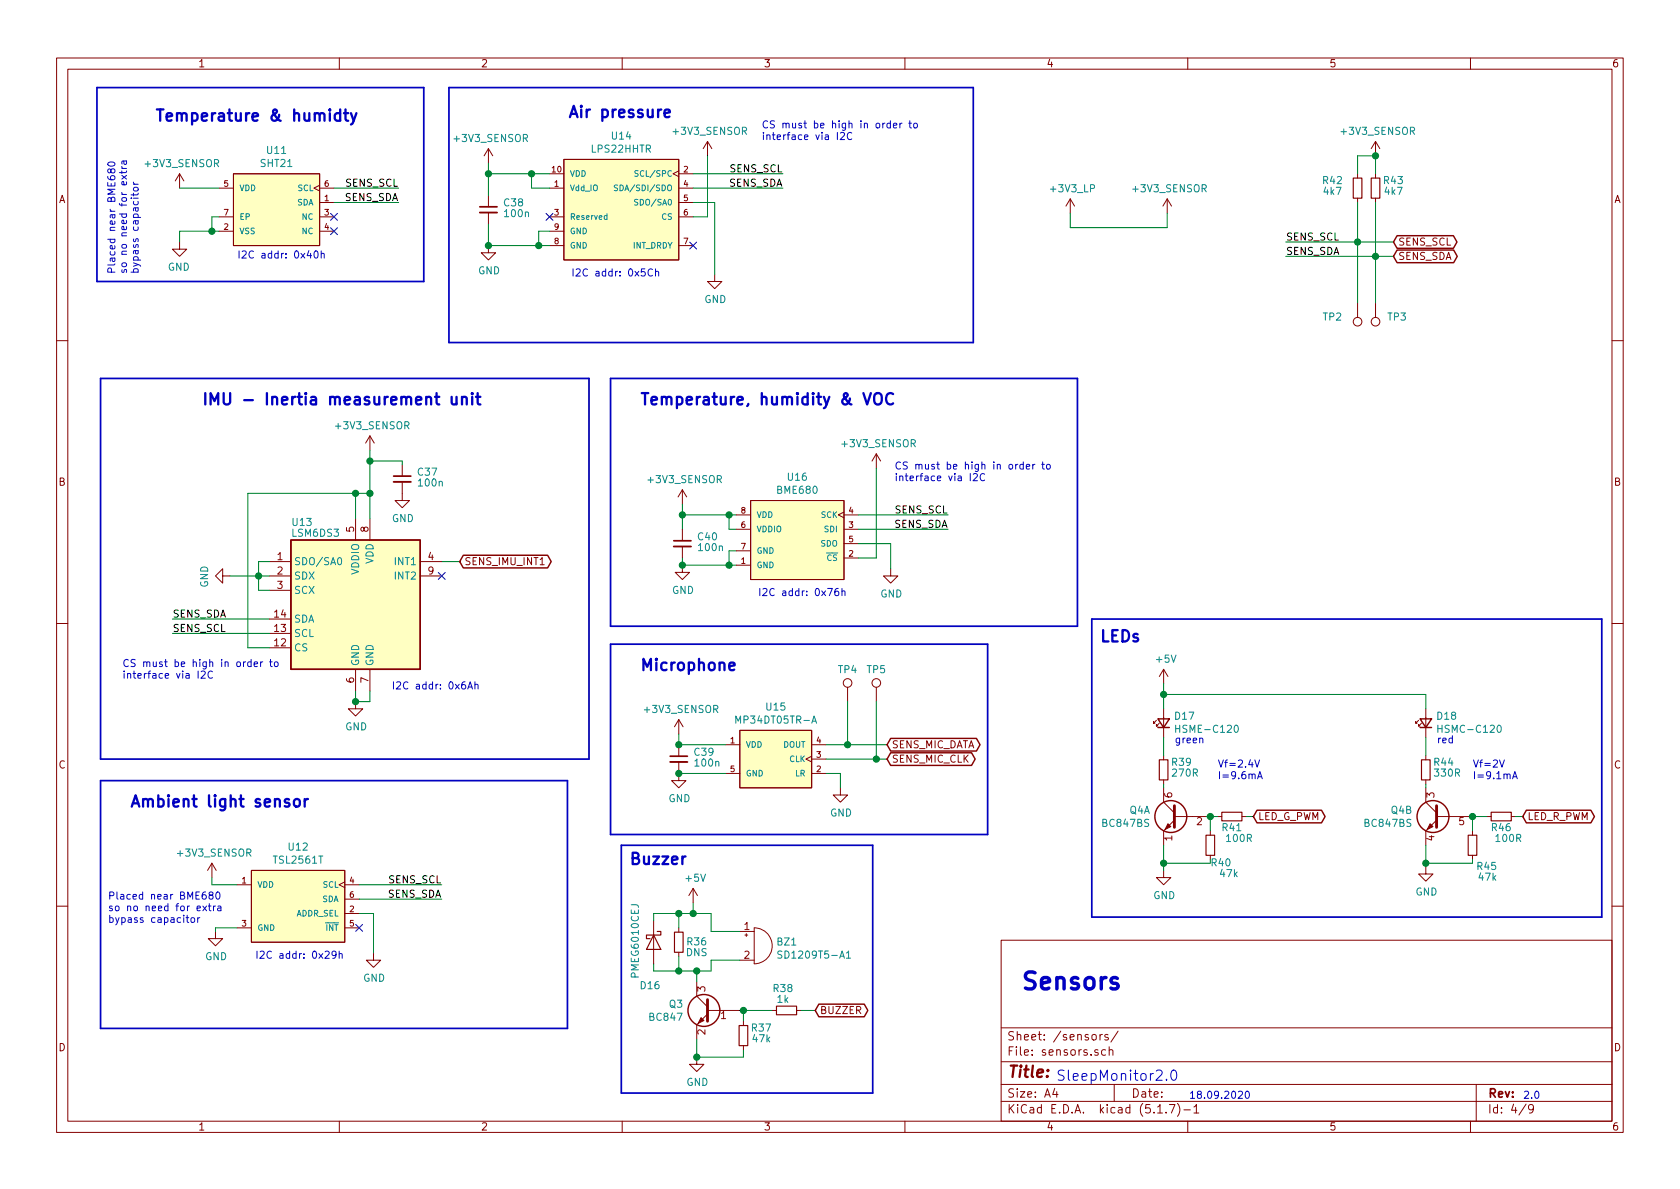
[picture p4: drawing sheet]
<svg xmlns="http://www.w3.org/2000/svg" width="297mm" height="210mm" viewBox="0 0 297 210" stroke-linecap="round" stroke-linejoin="round" font-family="sans-serif">
<g fill="none" stroke="#840000" stroke-width=".18">
<path d="M10 10.3h277v189.9h-277zM12 12.2h273v186.1h-273zM60 10.3v1.9M110 10.3v1.9M160 10.3v1.9M210 10.3v1.9M260 10.3v1.9M31.7 30.7l-.7 1.3M31.7 30.7v2.6M31.7 30.7l.8 1.3M38.7 33.3h2.6M38.7 38.3h2.6"/>
<path d="M41.3 30.7h15.2v12.7h-15.2zM56.5 32.8l-1 .5 1 .5M56.5 33.3h2.6M56.5 38.3h2.6M56.5 35.8h2.6M86.4 26.3v2.5M86.4 34.5v2.1M86.4 37.6v2M86.4 26.3l-.8 1.3M86.4 26.3l.7 1.3M97.2 33.3h2.5M97.2 30.7h2.5"/>
<path d="M97.2 38.3h2.5M99.7 28.2h20.3v17.8h-20.3zM120 30.2l-1 .5 1 .5M120 33.3h2.6M120 30.7h2.6M120 38.3h2.6M120 35.8h2.6M125.1 25l-.8 1.3M125.1 25v2.6M125.1 25l.8 1.3M189.2 35.2l-.7 1.2M189.2 35.2v2.5"/>
<path d="M189.2 35.2l.8 1.2M206.4 35.2l-.8 1.2M206.4 35.2v2.5M206.4 35.2l.7 1.2M240 30.7v.8M240 35v.8M243.2 25v2.6M243.2 30.7v.8M243.2 35v.8M243.2 25l-.8 1.3M243.2 25l.8 1.3M31.7 42.8v1.3h-1.2l1.2 1.2 1.3-1.2h-1.3"/>
<path d="M38.7 40.9h2.6M56.5 40.9h2.6M86.4 43.4v1.3h1.2l-1.2 1.3-1.3-1.3h1.3M97.2 43.4h2.5M97.2 40.9h2.5M120 43.4h2.6M126.4 48.5v1.3h1.2l-1.2 1.2-1.3-1.2h1.3M240 53.6v2.5M243.2 53.6v2.5M10 60.2h2M65.4 77.1l-.8 1.3M65.4 77.1v2.5"/>
<path d="M65.4 77.1l.8 1.3M285 60.2h2M47.6 99.3h3.8M62.9 91.7v3.8M65.4 91.7v3.8M71.1 85.2v3.3h1.3l-1.3 1.3-1.3-1.3h1.3M71.1 82.2v2M74.3 99.3h3.8M95.5 99.9h.7M120.6 99.9v1.3h1.3l-1.3 1.3-1.2-1.3h1.2M120.6 86.6v2.5M120.6 93.6v2"/>
<path d="M120.6 96.6v2.1M120.6 86.6l-.7 1.3M120.6 86.6l.8 1.3M130.2 99.9h2.5M130.2 93.6h2.5M130.2 91.1h2.5M130.2 97.4h2.5M132.7 88.5h16.5v14h-16.5zM149.2 90.5l-1 .6 1 .5M149.2 98.7h2.6M149.2 93.6h2.6M149.2 91.1h2.6"/>
<path d="M149.2 96.1h2.6M154.9 80.3l-.7 1.2M154.9 80.3v2.5M154.9 80.3l.8 1.2M10 110.3h2M39.4 101.8v-1.2l-1.3 1.2 1.3 1.3v-1.3h1.2M47.6 114.5h3.8M47.6 112h3.8M47.6 109.5h3.8M47.6 101.8h3.8M47.6 104.4h3.8M62.9 118.4v3.8"/>
<path d="M65.4 118.4v3.8M74.3 101.8h3.8M157.5 100.6v1.2h1.2l-1.2 1.3-1.3-1.3h1.3M205.7 118.4v2.5M205.7 118.4l-.7 1.2M205.7 118.4l.8 1.2M285 110.3h2M62.9 124.1v1.2h1.2l-1.2 1.3-1.3-1.3h1.3M120 134.7v3.3h1.3l-1.3 1.3-1.3-1.3h1.3M120 127.2v2.6M120 131.7v2M120 127.2l-.7 1.3"/>
<path d="M120 127.2l.8 1.3M128.3 131.7h2.5M128.3 136.8h2.5M130.8 129.2h12.7v10.1h-12.7zM143.5 133.7l-1 .5 1 .5M143.5 131.7h2.5M143.5 136.8h2.5M143.5 134.2h2.5M148.6 139.3v1.3h1.3l-1.3 1.3-1.3-1.3h1.3M149.9 121.5v2.6M154.9 121.5v2.6M204.5 127.4l-.5 .5v-.3v.3h.2"/>
<path d="M205 127.9l-.5 .5v-.3v.3h.2M205.7 125.3v5.1M205.7 133.6v.8M205.7 137.9v.8M205.7 139.3v2.6l1.9 1.9M250.8 127.4l-.5 .5v-.3v.3h.3M251.3 127.9l-.5 .5v-.3v.3h.3M252.1 125.3v5.1M252.1 133.6v.8M252.1 137.9v.8M252.1 139.3v2.6l1.9 1.9M37.5 152.6l-.8 1.3"/>
<path d="M37.5 152.6v2.6M37.5 152.6l.7 1.3M41.9 156.5h2.5M44.4 153.9h16.6v12.7h-16.6zM61 156l-1.1 .5 1.1 .5M61 156.5h2.5M61 159h2.5M122.6 157.1l-.8 1.3M122.6 157.1v2.5M122.6 157.1l.7 1.3M205.7 153.9v1.3h1.3l-1.3 1.3-1.2-1.3h1.2M207.6 145l-1.9 1.9v2.6"/>
<path d="M207.6 144.4h5.8M214 146.9v.8M214 151.3v.7M215.3 144.4h.7M219.6 144.4h.7M252.1 153.3v1.3h1.3l-1.3 1.2-1.3-1.2h1.3M254 145l-1.9 1.9v2.6M254 144.4h5.7M260.3 146.9v.8M260.3 151.3v.7M262.9 144.4h.8M267.2 144.4h.8"/>
<path d="M10 160.2h2M38.1 164.7v1.3h1.3l-1.3 1.3-1.3-1.3h1.3M41.9 164.1h2.5M61 161.5h2.5M61 164.1h2.5M66 168.5v1.3h1.3l-1.3 1.3-1.2-1.3h1.2M115.6 162.8v7.6M120 164.1v.7M120 168.4v.8M123.2 173.6v2.5l1.9 1.9M125.1 179.3l-1.9 1.9v2.6M125.1 178.7h5.7"/>
<path d="M130.8 164.7h2.5M130.8 169.8h2.5M131.7 165.3h.5M132 165.1v.5M133.3 164.1a3.2 3.2 0 0 1 3.2 3.2 3.2 3.2 0 0 1-3.2 3.1zM136.5 178.7h.8M140.8 178.7h.8M177 166.3h108v32h-108zM285 160.2h2M60 198.3v1.9M110 198.3v1.9M123.2 186.9v1.3h1.3l-1.3 1.3-1.3-1.3h1.3"/>
<path d="M131.4 180.6v.8M131.4 184.9v.8M160 198.3v1.9M177 194.8h108M177 191.8h108M177 187.8h108M177 181.8h108M186.5 192.5l-.4 1h1M186.8 193v1M194.5 182.9v1M194.9 182.9l-.3 .1-.1 .2M195.5 185.7l-.5-.1-.2 .3v.6l.2 .1 .5-.1"/>
<path d="M195.9 183a.37 .37 0 0 0-.6 .1l.1 .3 .5 .1 .1 .1-.2 .3-.5-.1M196.1 185.7h.1a.37 .37 0 0 1 .6 .1v.8M196.1 185.1v1.5M197 191.8v3M197.7 182.3l-1.3 2M204.7 196.8h.8M206.2 196.7v.1M206.8 195.3h.9l-.6 1.5M208.2 195.1a1.71 1.71 0 0 1 0 2.3M209.3 196.3h1.2M210 198.3v1.9M211.1 195.8l.4-.5v1.5"/>
<path d="M211.1 196.8h.9M260 198.3v1.9M261 191.8v6.5M269.8 195.2l-1.2 2M271.1 196l-.3 .3-.4-.1-.1-.2v-.4l.1-.2 .4-.1 .2 .2a1.19 1.19 0 0 1-.2 1.2l-.4 .1"/>
<circle cx="240" cy="56.9" r=".76"/>
<circle cx="243.2" cy="56.9" r=".76"/>
<circle cx="149.9" cy="120.8" r=".76"/>
<circle cx="154.9" cy="120.8" r=".76"/>
</g>
<g fill="none" stroke="#840000" stroke-width=".2">
<path d="M239.3 31.5h1.5v3.5h-1.5zM242.4 31.5h1.6v3.5h-1.6zM205 134.4h1.5v3.5h-1.5zM251.3 134.4h1.6v3.5h-1.6zM213.2 147.7h1.6v3.6h-1.6zM216 143.6h3.6v1.6h-3.6zM259.6 147.7h1.5v3.6h-1.5zM263.7 143.6h3.5v1.6h-3.5zM115.6 165.3l1.2 2.6h-2.5zM116.2 164.7h.6v.6h-2.5v.7h.6M119.3 164.8h1.5v3.6h-1.5zM137.3 177.9h3.5v1.5h-3.5z"/>
<path d="M130.7 181.4h1.5v3.5h-1.5z"/>
</g>
<g fill="none" stroke="#840000" stroke-width=".25">
<path d="M247 44.2h10l.7 1.1-.7 1.2h-10l-.6-1.2zM247 41.7h10l.6 1.1-.6 1.1h-10l-.6-1.1zM51.4 95.5h22.9v22.9h-22.9zM81.9 98.2h14.9l.7 1.1-.7 1.1h-14.9l-.6-1.1zM157.5 130.6h15.1l.7 1.1-.7 1.1h-15.1l-.7-1.1zM157.5 133.1h14.3l.6 1.1-.6 1.2h-14.3l-.7-1.2zM204.7 127.1h2.1l-1.1 1.5zM204.7 128.6h2.1M251.1 127.1h2l-1 1.5zM251.1 128.6h2M222.2 143.3h11.5l.6 1.1-.6 1.1h-11.5l-.6-1.1zM269.9 143.3h11.4l.6 1.1-.6 1.1h-11.4l-.7-1.1z"/>
<path d="M144.8 177.6h8l.6 1.1-.6 1.1h-8l-.7-1.1z"/>
<circle cx="207" cy="144.4" r="2.82"/>
<circle cx="253.4" cy="144.4" r="2.82"/>
<circle cx="124.5" cy="178.7" r="2.82"/>
</g>
<g fill="none" stroke="#008484" stroke-width=".18">
<path d="M107.3 38.2l-.3-.1-.2 .2 .1 .5h.4M107.3 37.8v1M109.2 32.8h-.5a.42 .42 0 0 0 .4 .5v.4h-.5M112.8 35.3h-.6a.42 .42 0 0 0 .5 .6v.3h-.5M112.8 30.2h-.5v.4l.4 .1 .1 .3-.2 .2-.4-.1M59.8 98.7l.2-.1a.69 .69 0 0 1 .4 .6 .69 .69 0 0 1-.4 .7l-.3-.3v-.2zM143.5 127.9l.4-1.3 .5 1.3M207.9 128.2v1.3M207.9 128.8h.7M218.3 128.4l.2-.2a.67 .67 0 0 1 .5 .7 .67 .67 0 0 1-.5 .6l-.2-.2-.1-.3zM254.2 128.8h.8M254.2 128.2v1.3"/>
<path d="M264.8 128.4l.2-.2a.67 .67 0 0 1 .4 .7 .67 .67 0 0 1-.4 .6l-.3-.5zM138.3 168.2h-.6l-.1 .1v.4l.5 .2 .2 .3-.3 .2h-.5M149.7 168.5l.3-.3v1.2M149.7 169.4h.7"/>
</g>
<path d="M84.8 37.6h3.1M69.6 85.2h3M119.1 96.6h3.1M118.5 134.7h3" fill="none" stroke="#840000" stroke-width=".33"/>
<path d="M84.8 36.6h3.1M69.6 84.2h3M119.1 95.6h3.1M118.5 133.7h3" fill="none" stroke="#840000" stroke-width=".3"/>
<g fill="#ffffc2" stroke="#ffffc2" stroke-width=".18">
<path d="M132.7 88.5h16.5v14h-16.5z"/>
<path d="M99.7 28.2h20.3v17.8h-20.3z"/>
<path d="M130.8 129.2h12.7v10.1h-12.7z"/>
<path d="M44.4 153.9h16.6v12.7h-16.6z"/>
<path d="M41.3 30.7h15.2v12.7h-15.2z"/>
<path d="M51.4 95.5h22.9v22.9h-22.9z"/>
</g>
<path d="M207.6 142.5v3.8M254 142.5v3.8M125.1 176.8v3.8" fill="none" stroke="#840000" stroke-width=".51"/>
<g fill="#840000" stroke="#840000" stroke-width=".18">
<path d="M206.5 145.7l.5 .5-1 .5z"/>
<path d="M252.9 145.7l.5 .5-1.1 .5z"/>
<path d="M124 180l.5 .5-1.1 .5z"/>
</g>
<path d="M17.1 15.5h57.8v34.3h-57.8zM79.4 15.5h92.7v45.1h-92.7zM17.8 66.9h86.3v67.3h-86.3zM107.9 66.9h82.6v43.8h-82.6zM107.9 113.9h66.7v33.7h-66.7zM193 109.5h90.2v52.7h-90.2zM17.8 138h82.5v43.9h-82.5zM109.9 149.5h44.4v43.8h-44.4z" fill="none" stroke="#0000c2" stroke-width=".3"/>
<g fill="none" stroke="#008400" stroke-width=".18">
<path d="M31.7 33.3h7M38.7 38.3h-1.2v2.6M59.1 35.8h11.4M59.1 33.3h11.4M86.4 39.6v3.8h10.8M86.4 28.8v5.7M86.4 30.7h10.8M94 30.7v2.6h3.2M122.6 35.8h3.8v12.7M122.6 30.7h15.8M122.6 33.3h15.8M125.1 27.6v10.7h-2.5"/>
<path d="M189.2 37.7v2.6h17.2v-2.6M240 30.7v-3.1h3.2v3.1M240 35.8v17.8M243.2 35.8v17.8M38.7 40.9h-7v1.9M97.2 40.9h-2v2.5M227.3 45.3h19.1M227.3 42.8h19.1M65.4 79.6v12.1M47.6 99.3h-1.9v5.1h1.9M62.9 87.2v4.5M65.4 81.5h5.7v.7"/>
<path d="M65.4 87.2h-21.6v27.3h3.8M78.1 99.3h3.2M120.6 98.7v1.2h9.6M120.6 89.1v4.5M120.6 91.1h9.6M128.9 91.1v2.5h1.3M130.2 97.4h-1.3v2.5M151.8 91.1h15.8M151.8 93.6h15.8M151.8 96.1h5.7v4.5M154.9 82.8v15.9h-3.1M30.5 112h17.1"/>
<path d="M30.5 109.5h17.1M40.6 101.8h7M62.9 122.2v1.9h2.5v-1.9M120 136.8h8.3M120 129.8v1.9h8.3M146 136.8h2.6v2.5M146 134.2h10.8M146 131.7h10.8M149.9 124.1v7.6M154.9 124.1v10.1M205.7 120.9v4.4M205.7 130.4v3.2"/>
<path d="M205.7 138.7v.6M205.7 122.8h46.4v2.5M252.1 130.4v3.2M252.1 138.7v.6M37.5 155.2v1.3h4.4M63.5 159h14.6M63.5 156.5h14.6M122.6 159.6v1.9M205.7 149.5v4.4M205.7 152.6h8.3M213.4 144.4h1.9M214 144.4v2.5"/>
<path d="M220.3 144.4h1.3M252.1 149.5v3.8M259.7 144.4h3.2M260.3 152v.6h-8.2M260.3 144.4v2.5M268 144.4h1.2M41.9 164.1h-3.8v.6M63.5 161.5h2.5v7M115.6 162.8v-1.3h10.1v3.2h5.1M120 161.5v2.6M120 169.2v2.5M123.2 171.7v1.9"/>
<path d="M130.8 169.8h-5.1v1.9h-10.1v-1.3M130.8 178.7h5.7M131.4 178.7v1.9M141.6 178.7h2.5M123.2 183.8v3.1h8.2v-1.2"/>
</g>
<g fill="none" stroke="#0000c2" stroke-width=".18">
<path d="M19 31.2v.2a.79 .79 0 0 0 1.3 .1v-.3l-.5-.1-.3 .2v.2l.3 .3M19.2 28.8a.66 .66 0 0 1 .6-.2 .66 .66 0 0 1 .5 .5 .72 .72 0 0 1-1.3-.1zM19.6 30.1l.2-.2h.3l.2 .2-.1 .4-.4 .1-.1-.2-.2-.5-.4 .1-.1 .3 .2 .2h.3l.1-.2M21.5 29.4l.3 .4M21.5 31l.9 .7M21.5 30.2v.5M21.5 29.8h.9M21.8 28.5l.1 .4 .2 .2 .2-.1v-.5M22.3 32.2l.1 .3-.2 .2-.6-.1v-.4l.2-.1 .1 .6M22.4 30.2l-.2 .3h-1.1M22.4 28.5h-.8v.5M22.4 31l-.9 .7"/>
<path d="M23.6 32.2l.2 .4M23.6 34.2v.4M23.6 32.6h.8M23.6 33.2l.6-.1 .2 .3v.3h-.7l-.1-.2zM24.4 34.2l-.1 .3h-1.1M148.1 23.4v1.3M148.6 23.5l.5-.1 .2 .4-.8 .9h.8M150.6 23.5a.6 .6 0 0 0-.8 .5 .6 .6 0 0 0 .5 .7l.3-.1M157.4 21.8h-.4l-.2 .2 .1 .6h.5M157.4 21.4v1.2M158 22.2l.6-.1-.1-.3h-.4l-.1 .2v.6h.5M159.1 21.8v.8"/>
<path d="M159.5 21.8l-.4 .2M160.7 21.8h.5M160.9 21.4v1l.3 .2M161.6 21.8h.4l.2 .2-.1 .6h-.3l-.2-.1zM54.6 44.3l-.3 .9h.8M55.7 44.5l.1-.1a.69 .69 0 0 1 .5 .6 .69 .69 0 0 1-.5 .6l-.2-.2-.1-.2zM56.8 44.9l.2-.1 .3 .1v.7M56.8 44.4v1.2M115.4 47.7a.6 .6 0 0 0-.9 .4 .6 .6 0 0 0 .6 .7l.3-.1M115.9 48.1l.2-.1h.3l.1 .8M115.9 47.5v1.3M171.6 83.7v1.3"/>
<path d="M172.1 83.9l.5-.2 .2 .4-.8 .9h.8M174.1 83.9a.6 .6 0 0 0-.9 .4 .6 .6 0 0 0 .6 .7l.3-.1M180.9 82.2l-.4-.1-.2 .2 .1 .6h.5M180.9 81.7v1.3M181.5 82.5l.6-.1-.1-.2-.4-.1-.1 .2v.6h.5M182.6 82.1v.9M183 82.1l-.4 .2M184.2 82.1h.5M184.4 81.7v1.1l.3 .2M185.1 82.2l.3-.1 .3 .2-.1 .6-.3 .1-.2-.2zM35 118.7v1.2M35.6 118.8l.4-.1 .3 .3-.8 .9h.8"/>
<path d="M37.6 118.8a.6 .6 0 0 0-.9 .4 .6 .6 0 0 0 .6 .7l.3-.1M44.4 117.1l-.4-.1-.2 .3 .1 .5h.5M44.4 116.6v1.3M44.9 117.4l.6-.1v-.2l-.4-.1-.2 .2 .1 .6h.5M46.1 117v.9M46.5 117l-.4 .3M47.7 117h.4M47.8 116.6v1.1l.3 .2M48.6 117.1l.3-.1 .3 .3-.2 .5-.3 .1-.1-.2zM146.3 104.1h.9l-.6 1.2M148.2 104.1h-.4a.87 .87 0 0 0 0 1.2l.5-.1v-.5l-.5-.2-.2 .3M148.9 104.6l.1-.1h.4v.8"/>
<path d="M148.9 104.1v1.2M82.7 121.8l.4-1.2 .4 1.2M82.8 121.5h.6M84 121.1l.2-.1 .3 .1v.7M84 120.6v1.2M212.1 130.7l.2-.2 .3 .1 .1 .8M221.9 134.4l.4 1.3 .4-1.3M222.4 137.7l.4-1.3 .4 1.3M222.5 137.4h.6M265.1 134.4l.5 1.3 .4-1.3M267.4 137.7l.4-1.3 .5 1.3M267.5 137.4h.6"/>
<path d="M36.3 157.7h-.2a.79 .79 0 0 0-.1 1.3l.3-.1 .2-.4-.3-.3h-.2l-.3 .3M37 159.8v1.1l.3 .2M37.2 158.3l-.2-.1v-.3l.2-.2 .4 .1v.4l-.5 .1-.1 .2v.3l.2 .2 .4-.1 .1-.1-.1-.4-.2-.1M38.3 157.9l.2-.2a.67 .67 0 0 1 .4 .7 .67 .67 0 0 1-.4 .6l-.3-.5zM32.9 162.3h.5M33.1 161.8v1.1l.3 .2M33.9 162.3h.3l.2 .1v.5l-.1 .2h-.3l-.2-.1zM34.8 160.6l.6-.1v-.2l-.4-.1-.2 .2 .1 .6h.5M35 162.3v.8M35.3 162.3l-.3 .2M35.9 160.2l.6 .9M36.5 160.2l-.6 .9"/>
<path d="M36.8 160.2h.5M37.7 160.2v.9M38.1 160.2l-.4 .2M38.5 160.3h.5l.1 .8M39.1 160.5l-.4 .1-.2 .2v.2h.6M57.5 168.3l.5-.1 .2 .3-.8 1h.8M59.4 168.8l-.2 .2h-.3l-.2-.2 .1-.5 .1-.1h.3l.2 .2a.97 .97 0 0 1-.2 1l-.4 .1M60 168.8l.1-.2 .4 .1v.8M60 168.2v1.3M206.2 190.8v.2M207.2 189.4a.44 .44 0 0 1 .4-.2 .44 .44 0 0 1 .4 .4 1.02 1.02 0 0 1-.4 1.4h-.3a1.34 1.34 0 0 1-.1-1.6zM218.9 193.1l.5-.1 .2 .1 .1 .2-.1 .2-.7 .7h.8"/>
<path d="M220.3 193.1l.2-.1a.67 .67 0 0 1 .4 .6 .67 .67 0 0 1-.4 .6l-.3-.2v-.3z"/>
</g>
<g fill="none" stroke="#0000c2" stroke-width=".41">
<path d="M60.1 19.3v2.1M61.1 19.3v1.8l.1 .2 .4 .1M60.1 20.1l-.5-.1-.4 .4v.6l.2 .3 .2 .1 .5-.1M60.8 20h.8M62.1 20l.4 1.4M63 20l-.7 1.8-.2 .2M117.5 20l.9-.1v-.4l-.6-.1-.3 .3 .1 .9 .2 .1 .6-.1M76.9 70.2h.8M77.2 69.5v1.7l.1 .2 .4 .1M79.9 70.2l.1 1.2a.52 .52 0 0 0 .7-.1M80.7 70.2v1.3M81.7 70.4a.47 .47 0 0 1 .8 .1v1"/>
<path d="M81.7 70.2v1.3M83.5 69.5l-.1 .1h.2l-.1-.1v.2M83.5 70.2v1.3M84.2 70.2h.7M84.5 69.5v1.7v.2l.4 .1M152.7 69.5l.6 2 .7-2M154.7 69.8a.68 .68 0 0 1 .7-.3 .68 .68 0 0 1 .5 .7v.6a.69 .69 0 0 1-1.1 .6 1.58 1.58 0 0 1-.1-1.6zM157.9 69.7a.82 .82 0 0 0-1 0 .82 .82 0 0 0-.2 1 .75 .75 0 0 0 .4 .7 .75 .75 0 0 0 .8-.1M129 117.8l.9-.2-.1-.3-.6-.1-.2 .2 .1 1 .1 .1 .6-.1M52.1 141.5a.53 .53 0 0 1 .5-.2 .53 .53 0 0 1 .4 .4v.6a.54 .54 0 0 1-.5 .4 .54 .54 0 0 1-.5-.4zM53.9 141.3v1.3M54.5 141.3l-.4 .1-.2 .3"/>
</g>
<g fill="#008400" stroke="#008400" stroke-width=".25">
<circle cx="123.2" cy="171.7" r=".51"/>
<circle cx="260.3" cy="144.4" r=".51"/>
<circle cx="128.9" cy="99.9" r=".51"/>
<circle cx="94" cy="30.7" r=".51"/>
<circle cx="131.4" cy="178.7" r=".51"/>
<circle cx="45.7" cy="101.8" r=".51"/>
<circle cx="205.7" cy="152.6" r=".51"/>
<circle cx="240" cy="42.8" r=".51"/>
<circle cx="86.4" cy="43.4" r=".51"/>
<circle cx="243.2" cy="45.3" r=".51"/>
<circle cx="120" cy="131.7" r=".51"/>
<circle cx="243.2" cy="27.6" r=".51"/>
<circle cx="120" cy="136.8" r=".51"/>
<circle cx="149.9" cy="131.7" r=".51"/>
<circle cx="214" cy="144.4" r=".51"/>
<circle cx="154.9" cy="134.2" r=".51"/>
<circle cx="120" cy="161.5" r=".51"/>
<circle cx="95.3" cy="43.4" r=".51"/>
<circle cx="120" cy="171.7" r=".51"/>
<circle cx="86.4" cy="30.7" r=".51"/>
<circle cx="65.4" cy="81.5" r=".51"/>
<circle cx="252.1" cy="152.6" r=".51"/>
<circle cx="122.6" cy="161.5" r=".51"/>
<circle cx="205.7" cy="122.8" r=".51"/>
<circle cx="65.4" cy="87.2" r=".51"/>
<circle cx="120.7" cy="99.9" r=".51"/>
<circle cx="62.9" cy="87.2" r=".51"/>
<circle cx="128.9" cy="91.1" r=".51"/>
<circle cx="120.7" cy="91.1" r=".51"/>
<circle cx="123.2" cy="186.9" r=".51"/>
<circle cx="37.5" cy="40.9" r=".51"/>
<circle cx="62.9" cy="124.1" r=".51"/>
</g>
<path d="M58.4 37.7l1.3 1.3M59.7 37.7l-1.3 1.3M96.5 37.7l1.3 1.3M97.8 37.7l-1.3 1.3M58.4 40.3l1.3 1.2M59.7 40.3l-1.3 1.2M121.9 42.8l1.3 1.2M123.2 42.8l-1.3 1.2M77.5 101.2l1.2 1.3M78.7 101.2l-1.2 1.3M62.9 163.5l1.2 1.2M64.1 163.5l-1.2 1.2" fill="none" stroke="#000084" stroke-width=".18"/>
<text font-size="4.2" fill="#0000c2" x="180.3" y="175">Sensors</text>
<g font-size="2.8" fill="#0000c2">
<text x="27.3" y="21.5">Temperature &amp; humidty</text>
<text x="100.3" y="20.8">Air pressure</text>
<text x="35.6" y="71.6">IMU - Inertia measurement unit</text>
<text x="113" y="71.6">Temperature, humidity &amp; VOC</text>
<text x="194.3" y="113.5">LEDs</text>
<text x="113" y="118.6">Microphone</text>
<text x="22.9" y="142.7">Ambient light sensor</text>
<text x="111.1" y="152.9">Buzzer</text>
</g>
<text font-size="2.8" fill="#840000" x="178" y="190.5">Title:</text>
<text font-size="2.5" fill="#0000c2" x="186.7" y="191.1">SleepMonitor2.0</text>
<g font-size="2.1" fill="#840000">
<text x="178" y="184">Sheet: /sensors/</text>
<text x="178" y="186.7">File: sensors.sch</text>
<text x="178" y="196.9">KiCad E.D.A. kicad (5.1.7)-1</text>
<text x="178" y="194.1">Size: A4</text>
<text x="200" y="194.1">Date:</text>
<text x="263" y="194.1">Rev:</text>
<text x="263" y="196.9">Id: 4/9</text>
</g>
<g font-size="1.8" fill="#840000">
<text x="35" y="11.9">1</text>
<text x="85" y="11.9">2</text>
<text x="135" y="11.9">3</text>
<text x="185" y="11.9">4</text>
<text x="235" y="11.9">5</text>
<text x="285" y="11.9">6</text>
<text x="10.4" y="35.9">A</text>
<text x="285.4" y="35.9">A</text>
<text x="247.2" y="46">SENS_SDA</text>
<text x="247.2" y="43.4">SENS_SCL</text>
<text x="10.4" y="85.9">B</text>
<text x="285.4" y="85.9">B</text>
<text x="62.6" y="94.1" transform="rotate(-90 62.6 94.1)">5</text>
<text x="65.2" y="94.1" transform="rotate(-90 65.2 94.1)">8</text>
<text x="49" y="99.1">1</text>
<text x="49" y="101.6">2</text>
<text x="75.7" y="99.1">4</text>
<text x="75.7" y="101.6">9</text>
<text x="82.1" y="99.9">SENS_IMU_INT1</text>
<text x="49" y="104.1">3</text>
<text x="48.6" y="111.8">13</text>
<text x="48.6" y="109.2">14</text>
<text x="48.6" y="114.3">12</text>
<text x="62.6" y="120.7" transform="rotate(-90 62.6 120.7)">6</text>
<text x="65.2" y="120.7" transform="rotate(-90 65.2 120.7)">7</text>
<text x="10.4" y="135.9">C</text>
<text x="157.6" y="132.3">SENS_MIC_DATA</text>
<text x="157.6" y="134.9">SENS_MIC_CLK</text>
<text x="285.4" y="135.9">C</text>
<text x="207.3" y="141.1" transform="rotate(-90 207.3 141.1)">6</text>
<text x="253.6" y="141.1" transform="rotate(-90 253.6 141.1)">3</text>
<text x="207.3" y="148.7" transform="rotate(-90 207.3 148.7)">1</text>
<text x="211.6" y="145.9">2</text>
<text x="222.4" y="145">LED_G_PWM</text>
<text x="253.6" y="148.7" transform="rotate(-90 253.6 148.7)">4</text>
<text x="258" y="145.9">5</text>
<text x="270" y="145">LED_R_PWM</text>
<text x="131.6" y="164.5">1</text>
<text x="131.6" y="169.5">2</text>
<text x="124.7" y="175.4" transform="rotate(-90 124.7 175.4)">3</text>
<text x="144.9" y="179.3">BUZZER</text>
<text x="10.4" y="185.9">D</text>
<text x="124.7" y="183" transform="rotate(-90 124.7 183)">2</text>
<text x="127.5" y="180.2">1</text>
<text x="285.4" y="185.9">D</text>
<text x="35" y="199.9">1</text>
<text x="85" y="199.9">2</text>
<text x="135" y="199.9">3</text>
<text x="185" y="199.9">4</text>
<text x="235" y="199.9">5</text>
<text x="285" y="199.9">6</text>
</g>
<g font-size="1.8" fill="#008484">
<text x="119.2" y="23.8">+3V3_SENSOR</text>
<text x="237.3" y="23.8">+3V3_SENSOR</text>
<text x="25.8" y="29.6">+3V3_SENSOR</text>
<text x="46.2" y="29.5">SHT21</text>
<text x="47.3" y="27.2">U11</text>
<text x="80.4" y="25.1">+3V3_SENSOR</text>
<text x="104.7" y="27">LPS22HHTR</text>
<text x="108.2" y="24.7">U14</text>
<text x="185.9" y="34">+3V3_LP</text>
<text x="200.5" y="34">+3V3_SENSOR</text>
<text x="234" y="32.6">R42</text>
<text x="234.1" y="34.5">4k7</text>
<text x="244.7" y="32.6">R43</text>
<text x="244.9" y="34.5">4k7</text>
<text x="89.2" y="36.5">C38</text>
<text x="89.4" y="38.4">100n</text>
<text x="29.7" y="47.9">GND</text>
<text x="84.5" y="48.5">GND</text>
<text x="124.5" y="53.6">GND</text>
<text x="234" y="56.7">TP2</text>
<text x="245.4" y="56.7">TP3</text>
<text x="59.5" y="75.9">+3V3_SENSOR</text>
<text x="149" y="79.1">+3V3_SENSOR</text>
<text x="73.9" y="84.1">C37</text>
<text x="74.1" y="86">100n</text>
<text x="114.7" y="85.4">+3V3_SENSOR</text>
<text x="137.5" y="87.3">BME680</text>
<text x="139.3" y="85">U16</text>
<text x="51.7" y="94.9">LSM6DS3</text>
<text x="51.8" y="93">U13</text>
<text x="69.3" y="92.3">GND</text>
<text x="123.5" y="95.5">C40</text>
<text x="51.9" y="99.9">SDO/SA0</text>
<text x="63.5" y="101.6" transform="rotate(-90 63.5 101.6)">VDDIO</text>
<text x="66" y="99.7" transform="rotate(-90 66 99.7)">VDD</text>
<text x="70" y="99.9">INT1</text>
<text x="123.6" y="97.5">100n</text>
<text x="36.8" y="103.9" transform="rotate(-90 36.8 103.9)">GND</text>
<text x="51.9" y="102.5">SDX</text>
<text x="51.9" y="105">SCX</text>
<text x="70" y="102.5">INT2</text>
<text x="118.8" y="105">GND</text>
<text x="155.7" y="105.7">GND</text>
<text x="51.9" y="112.6">SCL</text>
<text x="51.9" y="110.1">SDA</text>
<text x="51.9" y="115.2">CS</text>
<text x="63.5" y="117.9" transform="rotate(-90 63.5 117.9)">GND</text>
<text x="66" y="117.9" transform="rotate(-90 66 117.9)">GND</text>
<text x="148.2" y="119">TP4</text>
<text x="153.3" y="119">TP5</text>
<text x="204.5" y="117.2">+5V</text>
<text x="135.5" y="125.6">U15</text>
<text x="61" y="129.2">GND</text>
<text x="114.1" y="126.1">+3V3_SENSOR</text>
<text x="130.6" y="128">MP34DT05TR-A</text>
<text x="207.8" y="127.3">D17</text>
<text x="208.4" y="129.6">HSME-C120</text>
<text x="254.2" y="127.3">D18</text>
<text x="254.8" y="129.6">HSMC-C120</text>
<text x="122.8" y="133.6">C39</text>
<text x="123" y="135.6">100n</text>
<text x="207.3" y="135.4">R39</text>
<text x="207.4" y="137.3">270R</text>
<text x="253.6" y="135.4">R44</text>
<text x="253.8" y="137.3">330R</text>
<text x="118.2" y="141.9">GND</text>
<text x="199.7" y="143.9">Q4A</text>
<text x="246" y="143.9">Q4B</text>
<text x="146.8" y="144.4">GND</text>
<text x="195.1" y="146.2">BC847BS</text>
<text x="216.2" y="147">R41</text>
<text x="217" y="148.9">100R</text>
<text x="241.4" y="146.2">BC847BS</text>
<text x="263.8" y="147">R46</text>
<text x="264.6" y="148.9">100R</text>
<text x="31.5" y="151.5">+3V3_SENSOR</text>
<text x="48.5" y="152.7">TSL2561T</text>
<text x="51.1" y="150.4">U12</text>
<text x="121.3" y="155.9">+5V</text>
<text x="215.8" y="155.1">47k</text>
<text x="261.2" y="153.8">R45</text>
<text x="261.5" y="155.7">47k</text>
<text x="203.9" y="159">GND</text>
<text x="250.3" y="158.4">GND</text>
<text x="121.6" y="167.2">R36</text>
<text x="137.4" y="167.2">BZ1</text>
<text x="36.3" y="169.8">GND</text>
<text x="64.2" y="173.6">GND</text>
<text x="113" y="172.7" transform="rotate(-90 113 172.7)">PMEG6010CEJ</text>
<text x="121.3" y="169.1">DNS</text>
<text x="138.3" y="169.5">SD1209T5-A1</text>
<text x="113.3" y="174.9">D16</text>
<text x="118.4" y="178.2">Q3</text>
<text x="136.8" y="175.4">R38</text>
<text x="137.5" y="177.3">1k</text>
<text x="115" y="180.5">BC847</text>
<text x="133" y="182.4">R37</text>
<text x="133.1" y="184.3">47k</text>
<text x="121.4" y="192">GND</text>
</g>
<g font-size="1.8" fill="#0000c2">
<text x="134.6" y="22.7">CS must be high in order to</text>
<text x="134.6" y="24.8">interface via I2C</text>
<text x="41.9" y="45.7">I2C addr: 0x40h</text>
<text x="20.4" y="48.5" transform="rotate(-90 20.4 48.5)">Placed near BME680</text>
<text x="22.5" y="48.5" transform="rotate(-90 22.5 48.5)">so no need for extra</text>
<text x="24.5" y="48.5" transform="rotate(-90 24.5 48.5)">bypass capacitor</text>
<text x="101" y="48.9">I2C addr: 0x5Ch</text>
<text x="158.1" y="83">CS must be high in order to</text>
<text x="158.1" y="85.1">interface via I2C</text>
<text x="134" y="105.4">I2C addr: 0x76h</text>
<text x="21.6" y="118">CS must be high in order to</text>
<text x="21.6" y="120">interface via I2C</text>
<text x="69.2" y="121.9">I2C addr: 0x6Ah</text>
<text x="207.6" y="131.4">green</text>
<text x="254" y="131.4">red</text>
<text x="215.3" y="135.7">Vf=2.4V</text>
<text x="215.3" y="137.8">I=9.6mA</text>
<text x="260.3" y="135.7">Vf=2V</text>
<text x="260.3" y="137.8">I=9.1mA</text>
<text x="19" y="159.1">Placed near BME680</text>
<text x="19" y="161.1">so no need for extra</text>
<text x="19" y="163.2">bypass capacitor</text>
<text x="45.1" y="169.5">I2C addr: 0x29h</text>
<text x="210.2" y="194.3">18.09.2020</text>
<text x="269.2" y="194.3">2.0</text>
</g>
<g font-size="1.8">
<text x="61" y="35.6">SENS_SDA</text>
<text x="61.1" y="33">SENS_SCL</text>
<text x="128.9" y="33">SENS_SDA</text>
<text x="129.1" y="30.5">SENS_SCL</text>
<text x="227.3" y="42.5">SENS_SCL</text>
<text x="227.3" y="45.1">SENS_SDA</text>
<text x="158.1" y="93.3">SENS_SDA</text>
<text x="158.3" y="90.8">SENS_SCL</text>
<text x="30.5" y="109.2">SENS_SDA</text>
<text x="30.5" y="111.8">SENS_SCL</text>
<text x="68.6" y="158.7">SENS_SDA</text>
<text x="68.8" y="156.2">SENS_SCL</text>
</g>
<text font-size="1.8" fill="#008400" x="214.2" y="153.2">R40</text>
<g font-size="1.4" fill="#840000">
<text x="39.6" y="33">5</text>
<text x="57.4" y="35.6">1</text>
<text x="57.4" y="33">6</text>
<text x="97.6" y="30.5">10</text>
<text x="98" y="33">1</text>
<text x="120.9" y="30.5">2</text>
<text x="120.9" y="33">4</text>
<text x="120.9" y="35.6">5</text>
<text x="39.6" y="40.6">2</text>
<text x="39.6" y="38.1">7</text>
<text x="57.4" y="38.1">3</text>
<text x="57.4" y="40.6">4</text>
<text x="98" y="38.1">3</text>
<text x="98" y="40.6">9</text>
<text x="120.9" y="38.1">6</text>
<text x="98" y="43.2">8</text>
<text x="120.9" y="43.2">7</text>
<text x="131.1" y="93.3">6</text>
<text x="131.1" y="90.8">8</text>
<text x="150.1" y="93.3">3</text>
<text x="150.1" y="90.8">4</text>
<text x="150.1" y="95.9">5</text>
<text x="131.1" y="99.7">1</text>
<text x="131.1" y="97.1">7</text>
<text x="150.1" y="98.4">2</text>
<text x="129.2" y="131.4">1</text>
<text x="144.4" y="131.4">4</text>
<text x="129.2" y="136.5">5</text>
<text x="144.4" y="136.5">2</text>
<text x="144.4" y="134">3</text>
<text x="42.8" y="156.2">1</text>
<text x="61.8" y="161.3">2</text>
<text x="61.8" y="156.2">4</text>
<text x="61.8" y="158.7">6</text>
<text x="42.8" y="163.8">3</text>
<text x="61.8" y="163.8">5</text>
</g>
<g font-size="1.4" fill="#008484">
<text x="42.3" y="33.8">VDD</text>
<text x="52.7" y="33.8">SCL</text>
<text x="100.7" y="33.8">Vdd_IO</text>
<text x="100.7" y="31.2">VDD</text>
<text x="109.8" y="33.8">SDA/SDI/SDO</text>
<text x="112.9" y="31.2">SCL/SPC</text>
<text x="42.3" y="41.4">VSS</text>
<text x="42.3" y="38.9">EP</text>
<text x="52.5" y="36.3">SDA</text>
<text x="53.5" y="38.9">NC</text>
<text x="53.5" y="41.4">NC</text>
<text x="100.7" y="38.9">Reserved</text>
<text x="100.7" y="41.4">GND</text>
<text x="112.8" y="36.3">SDO/SA0</text>
<text x="117" y="38.9">CS</text>
<text x="100.7" y="43.9">GND</text>
<text x="111.9" y="43.9">INT_DRDY</text>
<text x="133.7" y="94.1">VDDIO</text>
<text x="133.7" y="91.6">VDD</text>
<text x="145.2" y="91.6">SCK</text>
<text x="145.8" y="94.1">SDI</text>
<text x="133.7" y="100.5">GND</text>
<text x="133.7" y="97.9">GND</text>
<text x="145.1" y="96.6">SDO</text>
<text x="146.3" y="99.2">CS</text>
<text x="131.8" y="132.2">VDD</text>
<text x="131.8" y="137.3">GND</text>
<text x="138.5" y="132.2">DOUT</text>
<text x="139.6" y="134.7">CLK</text>
<text x="140.6" y="137.3">LR</text>
<text x="45.5" y="157">VDD</text>
<text x="56.9" y="159.5">SDA</text>
<text x="57.1" y="157">SCL</text>
<text x="45.5" y="164.6">GND</text>
<text x="52.3" y="162">ADDR_SEL</text>
<text x="57.7" y="164.6">INT</text>
</g>
</svg>
